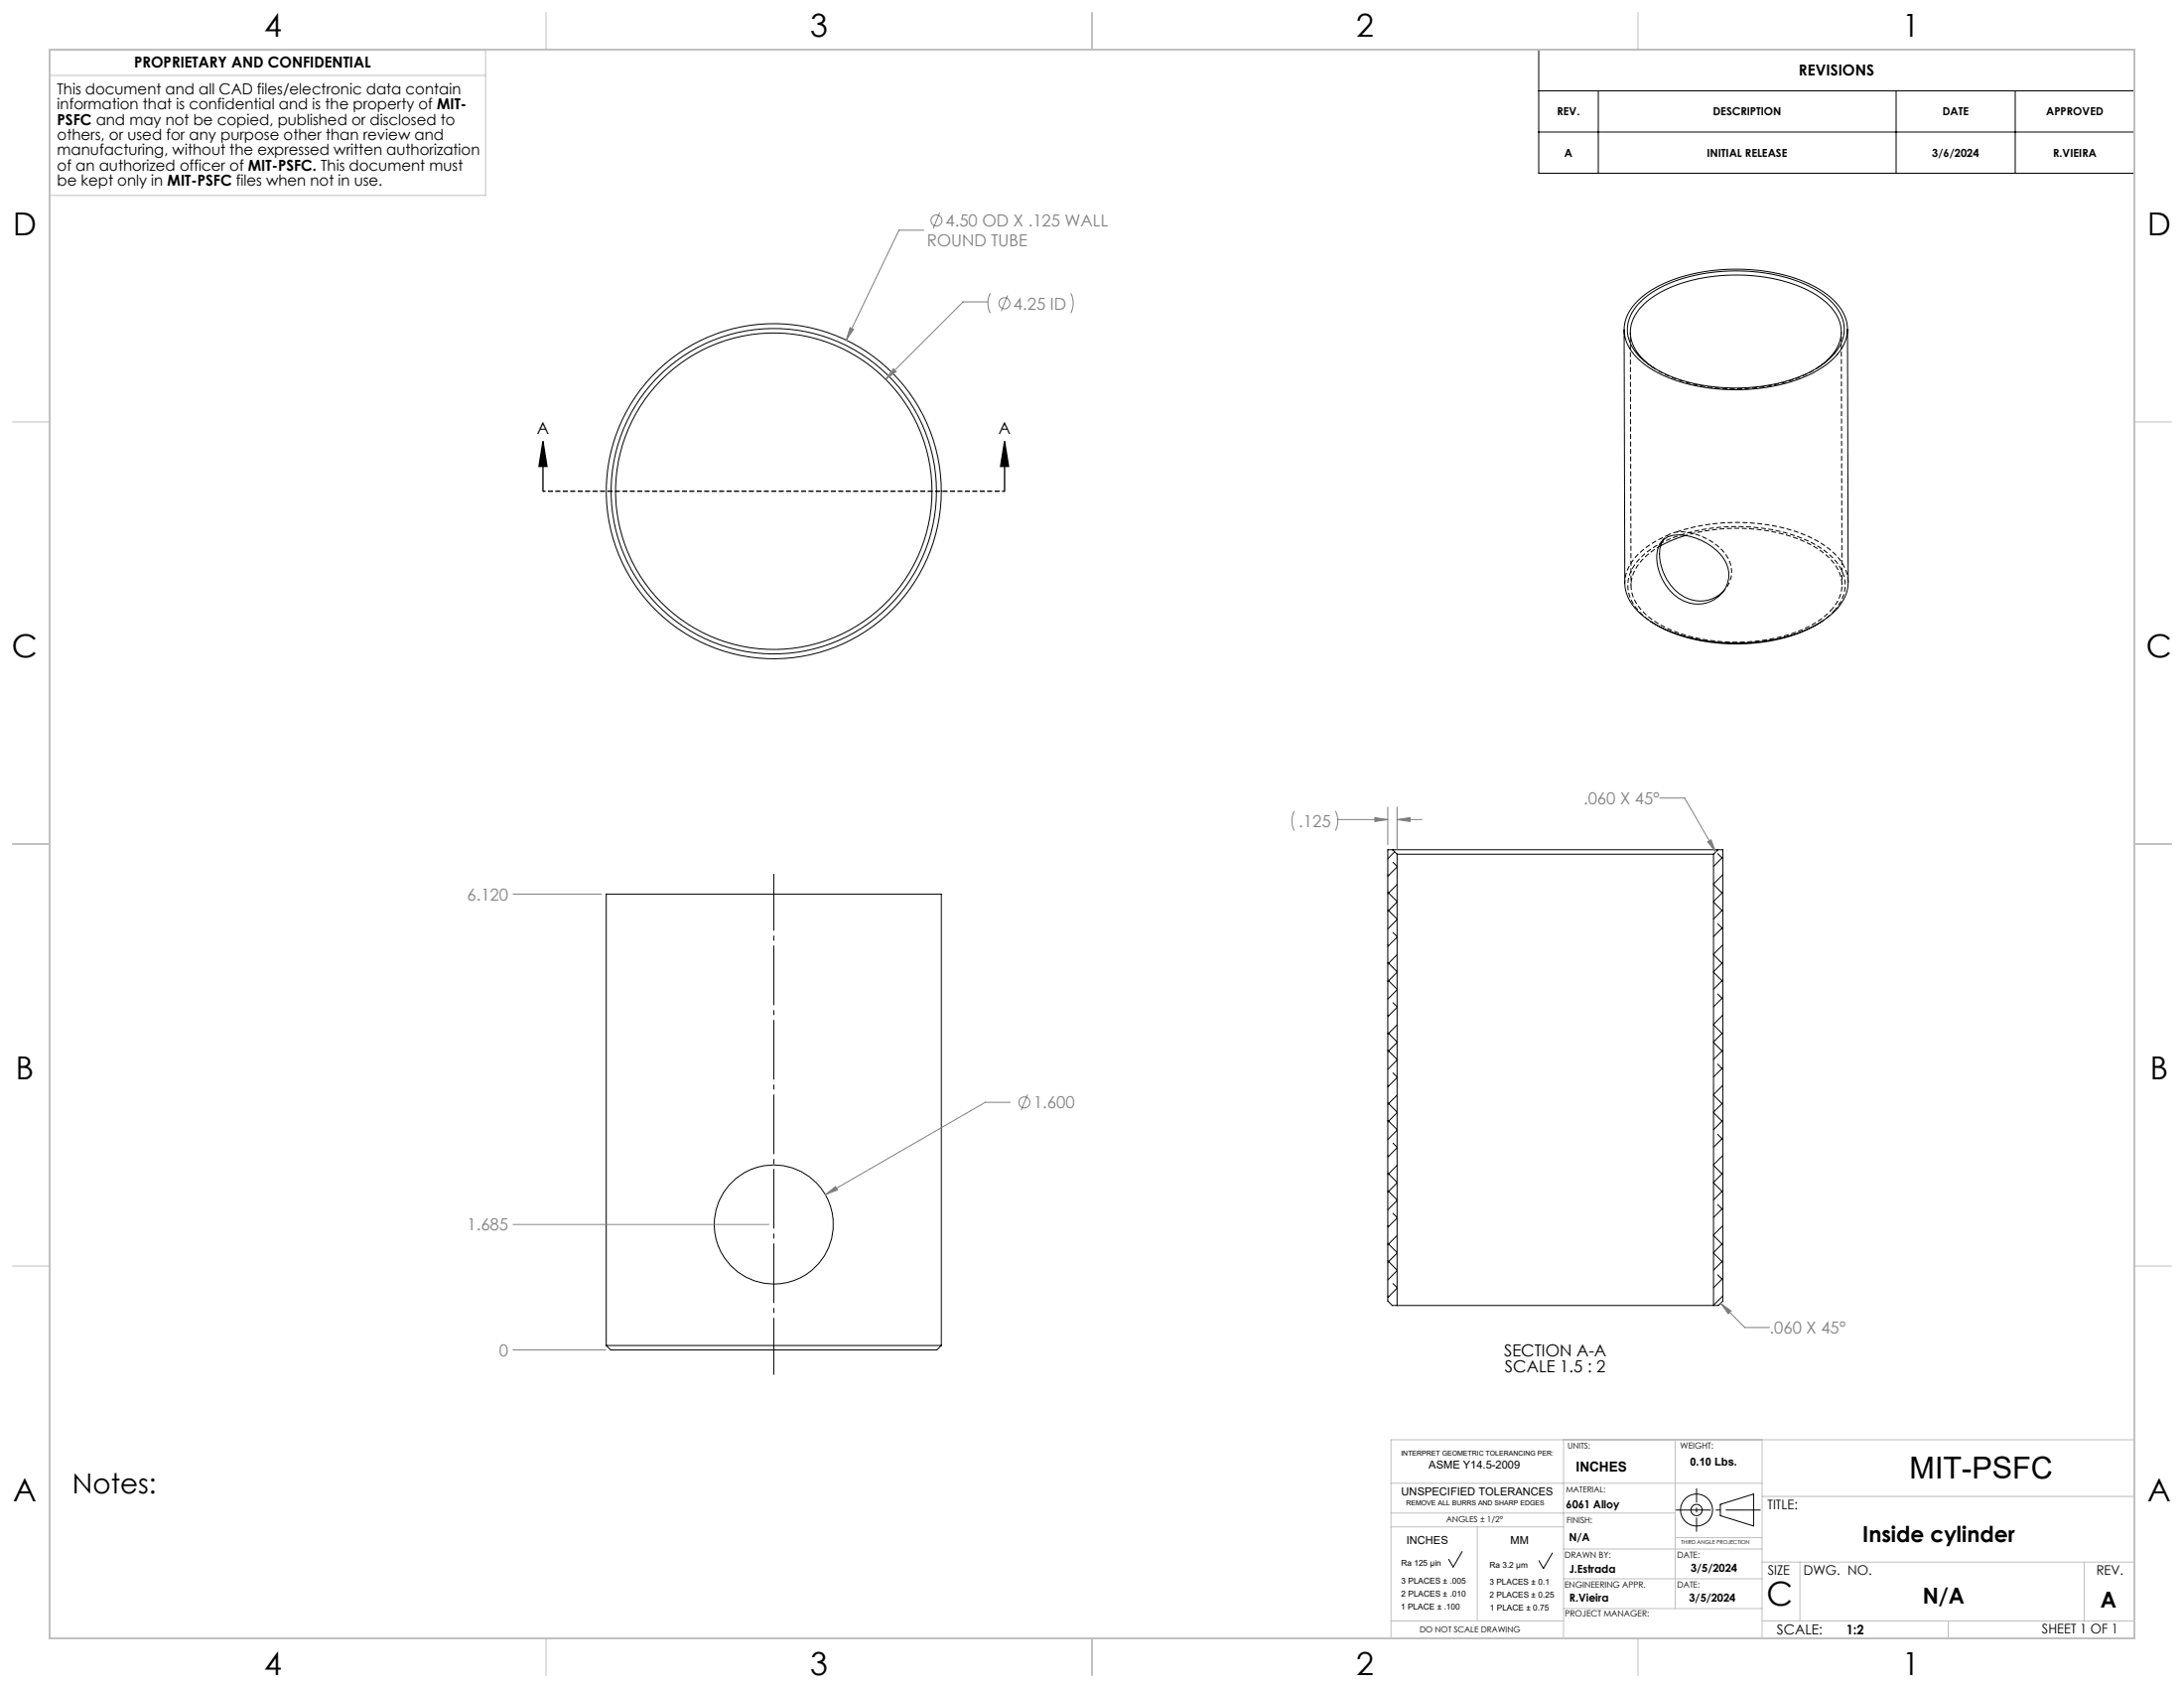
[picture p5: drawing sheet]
<svg xmlns="http://www.w3.org/2000/svg" width="559mm" height="432mm" viewBox="0 0 559 432" stroke-linecap="round" stroke-linejoin="round" font-family="sans-serif">
<g fill="none" stroke="#000" stroke-width=".25">
<path d="M393.7 12.7h152.4v31.6h-152.4zM393.7 23.2h152.4M393.7 33.8h152.4M408.9 23.2v21.1M485.1 23.2v21.1M515.6 23.2v21.1M419.2 76.8a32.9 32.9 0 0 1 18.3-7.5 46.2 46.2 0 0 1 27.2 4.3 14.4 14.4 0 0 1 7.9 9.2 10.5 10.5 0 0 1-4.7 10 37 37 0 0 1-20.8 6.8 44.1 44.1 0 0 1-24.1-4.9 13.7 13.7 0 0 1-7.4-9.4 10.1 10.1 0 0 1 3.6-8.5zM419.9 77a32.3 32.3 0 0 1 18.2-7.3 44.1 44.1 0 0 1 26.7 4.5 13 13 0 0 1 7 9.3 10.6 10.6 0 0 1-4.6 9 36.3 36.3 0 0 1-20.7 6.7 41.9 41.9 0 0 1-23.5-5.2 12.4 12.4 0 0 1-6.6-9.4 10.1 10.1 0 0 1 3.5-7.6zM465.1 94a11.8 11.8 0 0 0 6-9.1 11.1 11.1 0 0 0-5.4-8.8 39.3 39.3 0 0 0-24.1-5.7 36.2 36.2 0 0 0-19.5 6.1 10.5 10.5 0 0 0-4.9 9.6 12.4 12.4 0 0 0 6 8M472.7 84.2l.2 64.8a11.5 11.5 0 0 1-5.6 9.2 41 41 0 0 1-24.5 6.3 39.7 39.7 0 0 1-21.5-6.2 11.7 11.7 0 0 1-5.6-9.2l-.1-64.7M425.1 138.6a6.9 6.9 0 0 1 7.2-1.4 13.9 13.9 0 0 1 9.5 7.2 7.6 7.6 0 0 1-8.4 10.1 11.8 11.8 0 0 1-9.3-9.7 7.7 7.7 0 0 1 1-6.2zM425.5 138.2a10.6 10.6 0 0 0 1 10 9.7 9.7 0 0 0 10.6 5.3 8.2 8.2 0 0 0 3.8-2.2"/>
<path d="M431.3 137l-2.9 1-3.5 1.6M466.3 158.9a41.8 41.8 0 0 1-25.5 5.7 37.4 37.4 0 0 1-18.4-5.6M356.3 217.4h83.3M356.3 217.4h-1.2v115.4l1.1 1.2h1.3M356.3 217.4l1.2 1.1M356.8 217.9l-1.7 1.8M357.5 218.5h80.9M357.5 218.5v115.5M438.4 218.5v115.5M439.5 218.3l1.3 1.4M439.6 217.4l-1.2 1.1M439.6 217.4h1.2v115.4l-1.1 1.2h-1.3"/>
<path d="M440.8 219.2l-2.4 2.4M355.1 232.7l2.4 2.4M355.1 228.2l2.4 2.4M355.1 223.7l.2 .2M356.4 238.5l1.1 1.1M356.4 220.6l1.1 1M357.5 221.8l-2.4 2.3M357.5 226.3l-2.4 2.3M357.5 230.7l-2.4 2.4M357.5 235.2l-2.4 2.4M357.5 239.7l-2.4 2.4M438.4 230.7l2.4 2.4"/>
<path d="M438.4 226.3l2.2 2.1M439.5 236.3l1.3 1.3M440.8 223.7l-2.4 2.4M440.8 228.2l-2.4 2.4M440.8 232.7l-2.4 2.4M440.8 237.2l-2.4 2.4M355.1 259.7l.2 .2M355.1 250.7l2.4 2.4M355.1 246.2l2.4 2.4M355.1 241.7l.2 .2M356.4 256.5l1.1 1M357.5 244.2l-2.4 2.4"/>
<path d="M357.5 248.7l-2.4 2.4M357.5 253.2l-2.4 2.4M357.5 257.7l-2.4 2.4M438.4 248.7l2.4 2.4M438.4 244.2l2.2 2.2M439.5 254.3l1.3 1.3M440.8 241.7l-2.4 2.4M440.8 246.2l-2.4 2.4M440.8 250.7l-2.4 2.4M440.8 255.2l-2.4 2.3M440.8 259.7l-2.4 2.3M355.1 277.6l.2 .2"/>
<path d="M355.1 268.6l2.4 2.4M355.1 264.1l2.4 2.4M356.4 274.5l1.1 1M357.5 262.2l-2.4 2.4M357.5 266.7l-2.4 2.3M357.5 271.2l-2.4 2.3M357.5 275.6l-2.4 2.4M438.4 266.7l2.4 2.3M438.4 262.2l2.2 2.2M439.5 272.2l1.3 1.3M440.8 264.1l-2.4 2.4M440.8 268.6l-2.4 2.4"/>
<path d="M440.8 273.1l-2.4 2.4M440.8 277.6l-2.4 2.4M355.1 295.6l.2 .2M355.1 286.6l2.4 2.4M355.1 282.1l2.4 2.4M356.4 292.4l1.1 1.1M357.5 280.1l-2.4 2.4M357.5 284.6l-2.4 2.4M357.5 289.1l-2.4 2.4M357.5 293.6l-2.4 2.4M357.5 298.1l-2.4 2.4M438.4 298.1l2.2 2.2"/>
<path d="M438.4 284.6l2.4 2.4M438.4 280.1l2.2 2.2M439.5 290.2l1.3 1.3M440.8 282.1l-2.4 2.4M440.8 286.6l-2.4 2.4M440.8 291.1l-2.4 2.4M440.8 295.6l-2.4 2.4M355.1 318l2.4 2.4M355.1 313.5l.2 .2M355.1 304.6l2.4 2.3M355.1 300.1l2.4 2.3M356.4 310.4l1.1 1"/>
<path d="M357.5 302.6l-2.4 2.4M357.5 307.1l-2.4 2.4M357.5 311.6l-2.4 2.4M357.5 316.1l-2.4 2.3M438.4 316.1l2.2 2.1M438.4 302.6l2.4 2.4M439.5 308.1l1.3 1.4M440.8 300.1l-2.4 2.3M440.8 304.6l-2.4 2.3M440.8 309l-2.4 2.4M440.8 313.5l-2.4 2.4M440.8 318l-2.4 2.4"/>
<path d="M355.1 331.5l.2 .2M355.1 322.5l2.4 2.4M356.4 328.3l1.1 1.1M357.5 334h80.9M357.5 320.5l-2.4 2.4M357.5 325l-2.4 2.4M357.5 329.5l-2.4 2.4M438.4 320.5l2.4 2.4M439.5 326.1l1.3 1.3M440.8 322.5l-2.4 2.4M440.8 327l-2.4 2.4M440.8 331.5l-2.4 2.4"/>
<path d="M155.1 344.2h85.7M155.1 344.2l1.2 1.1h83.4l1.1-1.1M155.1 344.2v-115.5h85.7v115.5M374.1 396.9l-2.3 4-1.1-2M397.2 397.3l-2.3 3.9-1.1-2M440.2 384.8l8.5-2.6v8.2l-8.5-2.7z"/>
<circle cx="198" cy="125.7" r="42.9"/>
<circle cx="198" cy="125.7" r="41.6"/>
<circle cx="198" cy="125.7" r="40.5"/>
<circle cx="198" cy="313.2" r="15.2"/>
<circle cx="434.1" cy="386.3" r="4.1"/>
<circle cx="434.1" cy="386.3" r="1.44"/>
</g>
<path d="M469.6 155.9l-2.2 2.1-1.7 1.3M472.9 149a11.4 11.4 0 0 0-5.2-8.8 39.2 39.2 0 0 0-22.6-6.6 48.1 48.1 0 0 0-16.3 2.5" fill="none" stroke="#000" stroke-width=".25" stroke-dasharray="1.3 .6" stroke-dashoffset="-.1" stroke-linecap="butt"/>
<path d="M425.8 137.7l-.7 .8M426.7 136.9a18 18 0 0 0-10.4 9.2l-.5 1.6-.1 1.4M440.6 151.7l.7-.8" fill="none" stroke="#000" stroke-width=".25" stroke-dasharray="1.3 .6" stroke-dashoffset=".5" stroke-linecap="butt"/>
<path d="M417.1 85l.2 64.8M423.2 94.1a40.4 40.4 0 0 0 24.2 5.3 37.2 37.2 0 0 0 17.7-5.4M423 159.4a12.4 12.4 0 0 1-6.5-9.4 11.1 11.1 0 0 1 5.1-8.9 38.7 38.7 0 0 1 22.5-6.4 39.1 39.1 0 0 1 22.7 6.2 11 11 0 0 1 5.3 9.7l-.6 2.3-.8 1.5-1.1 1.5M471.3 149.6l-.2-64.7" fill="none" stroke="#000" stroke-width=".25" stroke-dasharray="1.3 .6" stroke-dashoffset=".6" stroke-linecap="butt"/>
<path d="M468.8 155.7a8.9 8.9 0 0 0-.6-12.8 30.5 30.5 0 0 0-17.8-7.4 47.8 47.8 0 0 0-19.1 1.5" fill="none" stroke="#000" stroke-width=".25" stroke-dasharray="1.3 .6" stroke-dashoffset=".7" stroke-linecap="butt"/>
<path d="M424.9 139.6a13.6 13.6 0 0 0-7.5 9 9.9 9.9 0 0 0 4.1 8.9 34.5 34.5 0 0 0 20.3 6.7 40.8 40.8 0 0 0 23.2-5.2l1.7-1.2 2.1-2.1" fill="none" stroke="#000" stroke-width=".25" stroke-dasharray="1.3 .6" stroke-dashoffset=".2" stroke-linecap="butt"/>
<path d="M425.5 138.2a5.9 5.9 0 0 1 6.2-2 15.2 15.2 0 0 1 10.5 6.7 7 7 0 0 1-1.3 8.4" fill="none" stroke="#000" stroke-width=".25" stroke-dasharray="1.3 .6" stroke-dashoffset=".4" stroke-linecap="butt"/>
<path d="M422.9 93.9l.5 .4M464.9 94.2l.5-.4" fill="none" stroke="#000" stroke-width=".25" stroke-dasharray="1.3 .6" stroke-dashoffset=".3" stroke-linecap="butt"/>
<g fill="none" stroke="#808080" stroke-width=".25">
<path d="M236.4 58.9h-6.4l-13.5 28.1M240.4 54.4l-1.6 4M252.8 77.2h-6.4l-19.8 19.8M253.4 75l-.5 1.3-.1 1.1 .1 1.4 .5 1.3M257.8 75.6l-1.6 4M274 75l.5 1.3 .1 1.1-.1 1.4-.5 1.3M217.5 83.8l.9 .5-1.9 2.7zM228.6 94.3l.7 .8-2.7 1.9zM331.1 207.5l-.4 1.3-.2 1 .2 1.4 .4 1.3M341.7 207.5l.5 1.3 .1 1-.1 1.4-.5 1.3M342.3 209.7h12.8M351.8 209.1l3.3 .6-3.3 .5z"/>
<path d="M355.1 206.5v9.6M357.5 206.5v10.7M357.5 209.7h6.3M357.5 209.7l3.3-.6v1.1zM424.7 204.1h6.3l8 13.8M436.9 215.3l.9-.5 1.2 3.1zM131.3 228.7h22.5M262.9 280l-1.6 4M258.5 282h-6.4l-40.9 23.6M131.3 313.2h65.4M211.2 305.6l2.6-2.1 .5 .9zM440.2 333.4l6.2 6.2h6.4"/>
<path d="M440.2 333.4l2.7 2-.7 .7zM131.3 345.3h23.7"/>
<circle cx="239.6" cy="56.4" r="1.41"/>
<circle cx="257" cy="77.6" r="1.41"/>
<circle cx="262.1" cy="282" r="1.41"/>
</g>
<path d="M138.9 113l1 6.3h-2zM138.9 113v12.7M257 113l1.1 6.3h-2.1zM257 113v12.7" fill="none" stroke="#000" stroke-width=".35"/>
<path d="M198 223.5v128.2" fill="none" stroke="#000" stroke-width=".25" stroke-dasharray="15.2 1.3 1.3 1.3" stroke-dashoffset=".7" stroke-linecap="butt"/>
<path d="M257 125.7h-118.1" fill="none" stroke="#000" stroke-width=".35" stroke-dasharray="1.3 .6" stroke-dashoffset=".6" stroke-linecap="butt"/>
<path d="M428.8 386.3h21.7" fill="none" stroke="#000" stroke-width=".25" stroke-dasharray="15.2 1.3 1.3 1.3" stroke-dashoffset="6.3" stroke-linecap="butt"/>
<path d="M434.1 380.7v11.1" fill="none" stroke="#000" stroke-width=".25" stroke-dasharray="15.2 1.3 1.3 1.3" stroke-dashoffset="11.6" stroke-linecap="butt"/>
<g fill="none" stroke="#c0c0c0" stroke-width=".25">
<path d="M12.8 19.3h111.4M12.8 12.9h111.4v37.1h-111.4zM139.7 3.2v9.5M279.4 3.2v9.5M419.1 3.2v9.5M3.2 107.9h9.5M546.1 107.9h9.5M3.2 215.9h9.5M546.1 215.9h9.5M3.2 323.8h9.5M546.1 323.8h9.5M355.9 379.4h94.9"/>
<path d="M400 368.3v50.8M428.6 368.3v43.2M450.8 368.3v50.8M546.1 368.3h-190.2v50.8M355.9 390.6h44.1M355.9 387h72.7M378 390.6v24.1M400 396.2h50.8M428.6 393.3h22.2M450.8 399.6h95.3M450.8 382.8h95.3M460.5 399.6v15.1"/>
<path d="M533.3 399.6v15.1M139.7 419.1v9.5M279.4 419.1v9.5M355.9 414.7h44.1M400 403.9h50.8M400 411.5h50.8M419.1 419.1v9.5M450.8 414.7h95.3M498.5 414.7v4.4"/>
</g>
<path d="M12.7 12.7h533.4v406.4h-533.4z" fill="none" stroke="#c0c0c0" stroke-width=".5"/>
<path d="M257 113l1.1 6.3h-2.1zM138.9 113l1 6.3h-2z" fill="#000"/>
<path d="M228.6 94.3l-2 2.7 2.7-1.9zM217.5 83.8l-1 3.2 1.9-2.7zM211.2 305.6l3.1-1.2-.5-.9zM436.9 215.3l.9-.5 1.2 3.1zM440.2 333.4l2.7 2-.7 .7zM351.8 209.1l3.3 .6-3.3 .5zM357.5 209.7l3.3-.6v1.1z" fill="#808080"/>
<text font-size="8.5" x="452" y="410.7">C</text>
<g font-size="8.1">
<text x="67.6" y="9.3">4</text>
<text x="207.3" y="9.3">3</text>
<text x="347" y="9.3">2</text>
<text x="486.7" y="9.3">1</text>
<text x="3.3" y="60.1">D</text>
<text x="549.4" y="60.1">D</text>
<text x="3" y="168">C</text>
<text x="549.1" y="168">C</text>
<text x="4" y="276">B</text>
<text x="550.1" y="276">B</text>
<text x="3.3" y="383.9">A</text>
<text x="549.4" y="383.9">A</text>
<text x="67.6" y="428.4">4</text>
<text x="207.3" y="428.4">3</text>
<text x="347" y="428.4">2</text>
<text x="486.7" y="428.4">1</text>
</g>
<text font-size="7.8" x="488.6" y="378.1">MIT-PSFC</text>
<text font-size="7.1" fill="#010000" x="18.5" y="382.1">Notes:</text>
<g font-size="5.6">
<text x="476.6" y="394.3">Inside cylinder</text>
<text x="491.9" y="410.2">N/A</text>
<text x="537.4" y="411.3">A</text>
</g>
<g font-size="4.2" fill="#808080">
<text x="241.9" y="58">4.50 OD X .125 WALL</text>
<text x="237.2" y="63">ROUND TUBE</text>
<text x="259.3" y="79.1">4.25 ID</text>
<text x="405.2" y="205.8">.060 X 45°</text>
<text x="332.3" y="211.6">.125</text>
<text x="119.5" y="230.3">6.120</text>
<text x="264.4" y="283.6">1.600</text>
<text x="119.5" y="314.8">1.685</text>
<text x="452.8" y="341.2">.060 X 45°</text>
<text x="127.7" y="346.9">0</text>
</g>
<g font-size="4.2">
<text x="137.4" y="111.1">A</text>
<text x="255.5" y="111.1">A</text>
<text x="384.8" y="346.9">SECTION A-A</text>
<text x="385" y="351.1">SCALE 1.5 : 2</text>
</g>
<g font-size="3.9">
<text x="34.3" y="17.3">PROPRIETARY AND CONFIDENTIAL</text>
<text x="460.2" y="19.4">REVISIONS</text>
<text x="14.6" y="24.2">This document and all CAD files/electronic data contain</text>
<text x="14.6" y="28.1">information that is confidential and is the property of MIT-</text>
<text x="14.6" y="31.9">PSFC and may not be copied, published or disclosed to</text>
<text x="14.6" y="35.8">others, or used for any purpose other than review and</text>
<text x="14.6" y="39.7">manufacturing, without the expressed written authorization</text>
<text x="14.6" y="43.6">of an authorized officer of MIT-PSFC. This document must</text>
<text x="14.6" y="47.5">be kept only in MIT-PSFC files when not in use.</text>
</g>
<g font-size="3.5">
<text x="403.2" y="376.3">INCHES</text>
<text x="454.6" y="418.1">SCALE:</text>
</g>
<g font-size="3.4">
<text x="452.3" y="386.1">TITLE:</text>
<text x="452.3" y="402.9">SIZE</text>
<text x="461.4" y="402.9">DWG. NO.</text>
<text x="536.4" y="402.9">REV.</text>
<text x="472.4" y="418.1">1:2</text>
<text x="522.5" y="417.8">SHEET 1 OF 1</text>
</g>
<g font-size="2.8">
<text x="398.4" y="29.6">REV.</text>
<text x="438.3" y="29.6">DESCRIPTION</text>
<text x="497" y="29.6">DATE</text>
<text x="523.5" y="29.6">APPROVED</text>
<text x="400.3" y="40.1">A</text>
<text x="436.7" y="40.1">INITIAL RELEASE</text>
<text x="494.3" y="40.1">3/6/2024</text>
<text x="525.3" y="40.1">R.VIEIRA</text>
<text x="365.6" y="375.7">ASME Y14.5-2009</text>
<text x="432.4" y="374.8">0.10 Lbs.</text>
<text x="358.6" y="382.5">UNSPECIFIED TOLERANCES</text>
<text x="400.7" y="385.8">6061 Alloy</text>
<text x="359.9" y="395">INCHES</text>
<text x="386.4" y="395">MM</text>
<text x="401.4" y="394.3">N/A</text>
<text x="401.5" y="402.2">J.Estrada</text>
<text x="432.6" y="402.2">3/5/2024</text>
<text x="401.5" y="409.7">R.Vieira</text>
<text x="432.2" y="409.7">3/5/2024</text>
</g>
<g font-size="2.2">
<text x="429.9" y="370.7">WEIGHT:</text>
<text x="400.8" y="389.7">FINISH:</text>
<text x="400.3" y="398.4">DRAWN BY:</text>
<text x="429.1" y="398.4">DATE:</text>
<text x="400.3" y="406.1">ENGINEERING APPR.</text>
<text x="429.1" y="406.1">DATE:</text>
<text x="400.4" y="413.6">PROJECT MANAGER:</text>
</g>
<g font-size="2.1">
<text x="401.1" y="370.7">UNITS:</text>
<text x="400.7" y="381.8">MATERIAL:</text>
<text x="370" y="389.3">ANGLES ± 1/2°</text>
<text x="358.5" y="400.6">Ra 125 µin</text>
<text x="381.1" y="401">Ra 3.2 µm</text>
<text x="358.5" y="405.1">3 PLACES ± .005</text>
<text x="381.1" y="405.3">3 PLACES ± 0.1</text>
<text x="358.4" y="411.7">1 PLACE ± .100</text>
<text x="358.5" y="408.4">2 PLACES ± .010</text>
<text x="381.1" y="408.6">2 PLACES ± 0.25</text>
<text x="381.2" y="411.9">1 PLACE ± 0.75</text>
<text x="363.3" y="417.6">DO NOT SCALE DRAWING</text>
</g>
<g font-size="1.8">
<text x="358.5" y="372.4">INTERPRET GEOMETRIC TOLERANCING PER:</text>
<text x="359.8" y="385.1">REMOVE ALL BURRS AND SHARP EDGES</text>
</g>
<text font-size="1.4" x="430.1" y="395">THIRD ANGLE PROJECTION</text>
</svg>
